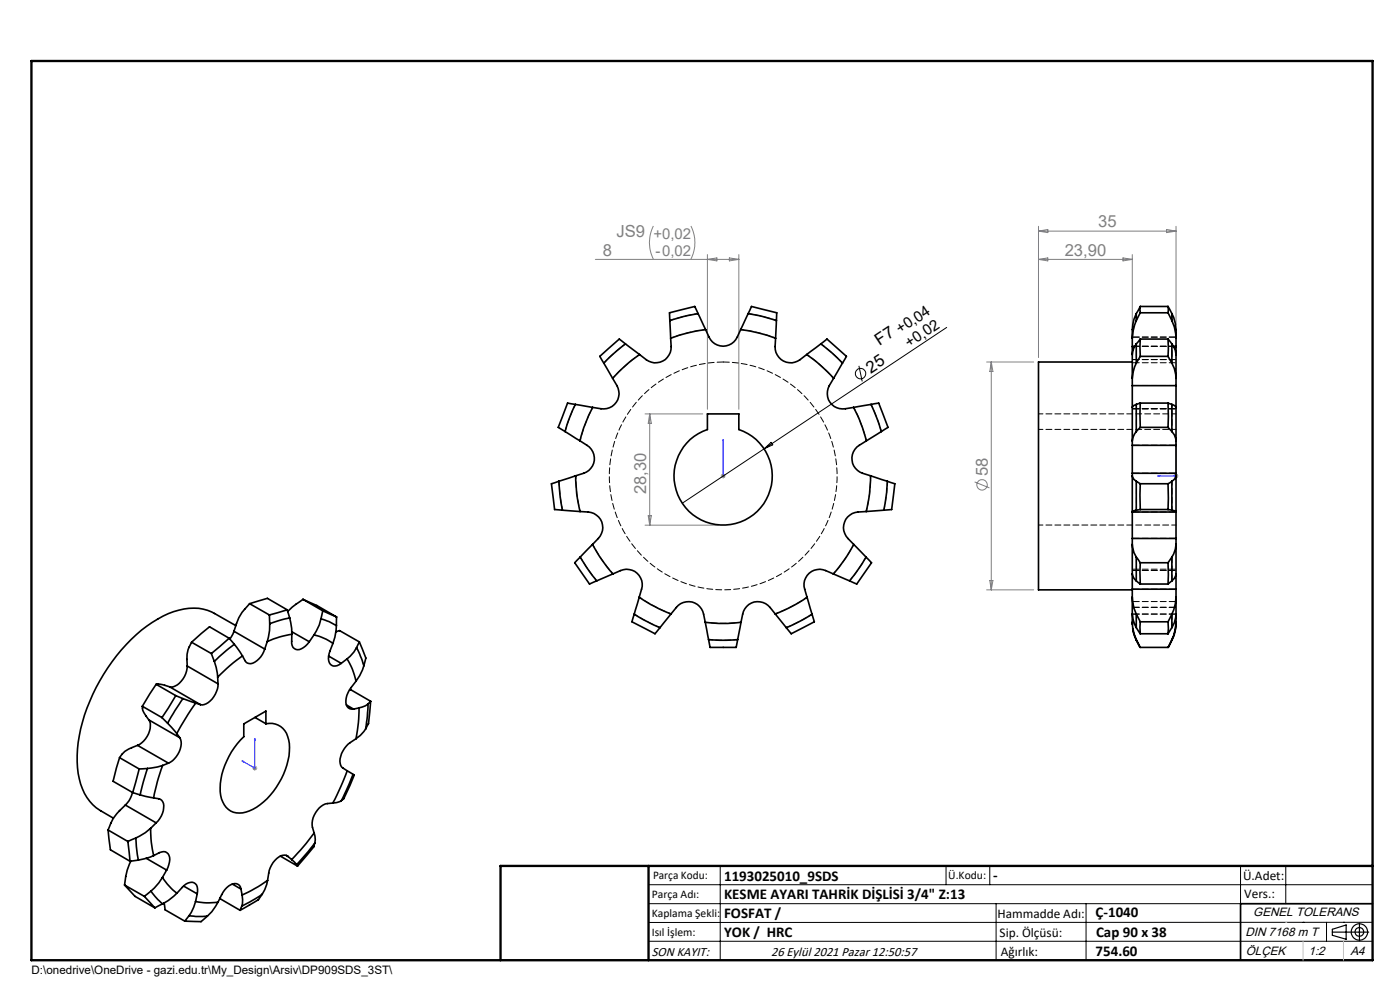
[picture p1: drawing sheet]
<svg xmlns="http://www.w3.org/2000/svg" width="297mm" height="210mm" viewBox="0 0 297 210" stroke-linecap="round" stroke-linejoin="round" font-family="sans-serif">
<g fill="none" stroke="#000" stroke-width=".21">
<path d="M182.2 77.6l.7 3.3M200.8 69.5l-38.7 25.7M162.1 95.2l-17.4 11.5M162.1 95.2l1.5-1.4 .3 .6zM137.6 187.7h153.6M137.6 191.7h153.6M137.6 199.7h153.6M152.8 183.7v20M200.7 183.7v4M210 183.7v4M211.3 191.7v12M230.4 191.7v12"/>
<path d="M263.2 183.7v20M272.8 183.7v8M276.4 195.6h.1M281.4 195.6v4.1M285 195.6h.1M291.2 195.6l-153.6 .1"/>
<circle cx="182.6" cy="79.2" r="1.11"/>
</g>
<g fill="none" stroke="#808080" stroke-width=".21">
<path d="M126.3 55h30.4M138.6 47.9a7.7 7.7 0 0 0 0 7.1M146.6 47.9a7.7 7.7 0 0 1 0 7.1M150.1 54v32.8M150.1 55l2-.3v.6zM154.7 54.7l2 .3-2 .3zM156.7 54v32.8M220.3 48v27.8M220.3 49l2-.3v.6zM220.3 49h29.2M220.3 55h19.9M220.3 55l2-.3v.6z"/>
<path d="M238.2 54.7l2 .3-2 .3zM240.2 54v14.9M247.5 48.7l2 .3-2 .3zM249.5 48v20.9M209.3 76.8h10M210.3 76.8v48.3M210.3 76.8l.3 2h-.6zM136.8 87.8h12.3M137.8 87.8v23.6M137.8 87.8l.4 2h-.7zM136.8 111.4h15.6M137.5 109.4h.7l-.4 2z"/>
<path d="M152.9 101h1M153.1 100.6l.7 .7M153.4 100.5v1M153.8 100.6l-.7 .7M206.8 102.2l3.1 1.3M249 101h1M249.1 100.6l.7 .7M249.5 100.5v1M249.8 100.6l-.7 .7M209.3 125.1h10M210 123.1h.6l-.3 2zM53.6 162.9h1"/>
<path d="M53.7 162.6l.7 .7M54 162.4v1.1M54.4 162.6l-.7 .7"/>
<circle cx="208.3" cy="102.8" r="1.11"/>
</g>
<g fill="none" stroke="#000" stroke-width=".25">
<path d="M282.6 197.7h7.8M282.6 197.1l3-.9v3l-3-.8zM288.4 195.8v3.8M106.2 203.7h185"/>
<circle cx="288.4" cy="197.7" r="1.74"/>
<circle cx="288.4" cy="197.7" r=".93"/>
</g>
<path d="M153.4 93.3v.4v-.4M153.4 93.3v7.7M249.5 93.3l.1 .4h-.2zM249.5 93.3v7.7h-3.9M153.4 100.9v.2zM153.4 101h.1M245.6 101l.4-.1v.2zM54 156.7v6.2l-2.7-1.5M54 156.7l.1 .3-.1-.1zM51.3 161.4l.3 .1v.1z" fill="none" stroke="#00f" stroke-width=".21"/>
<path d="M291.2 191.7h-28v12" fill="none" stroke="#000" stroke-width=".35"/>
<path d="M6.7 12.9h284.5v190.8h-284.5zM137.6 183.7v20M291.2 183.7h-185v20" fill="none" stroke="#000" stroke-width=".5"/>
<path d="M276.4 199.7v4M285 199.7v4" fill="none" stroke="#c0c0c0" stroke-width=".21"/>
<path d="M272.8 195.6h.1" fill="none" stroke="#c0c0c0" stroke-width=".25"/>
<g fill="#00f">
<path d="M153.4 100.9v.2zM153.4 93.3v.4z"/>
<path d="M245.6 101l.4 .1v-.2zM249.5 93.3l-.1 .4h.2z"/>
<path d="M51.3 161.4l.3 .2v-.1zM54 156.7v.2l.1 .1z"/>
</g>
<g fill="none" stroke="#000" stroke-width=".35">
<path d="M128.1 77l1.9 3.2M132.7 72.9l-3 2.5-1.6 1.6M132.7 72.9l3 2.3M132.7 72.9l-1.3-1-2.4 2.1-1.8 1.6 .9 1.4M135.7 75.2a34.3 34.3 0 0 0-5.7 5M142.1 68l.2 3.7M142.3 71.7a4.6 4.6 0 0 1-.7 4.1 3.3 3.3 0 0 1-4.5 .5l-1.4-1.1M148.1 66.5l-3 .6-3 .9M148.1 66.5l1.6 3.4M148.1 66.5l-.7-1.5-3 .7-2.4 .6 .1 1.7M149.7 69.9a32.8 32.8 0 0 0-7.4 1.8M149.7 69.9a4.7 4.7 0 0 0 2.5 3.3 3.3 3.3 0 0 0 4.2-1.7l.7-1.6"/>
<path d="M157.1 69.9a32.8 32.8 0 0 1 7.4 1.8M158.7 66.5l3 .6 3 .9M158.7 66.5l-1.6 3.4M158.7 66.5l.7-1.5 5.4 1.3-.1 1.7M164.5 71.7a4.6 4.6 0 0 0 .7 4.1 3.3 3.3 0 0 0 4.5 .5l1.4-1.1M164.7 68l-.2 3.7M171.1 75.2a34.3 34.3 0 0 1 5.7 5M174.1 72.9l2.4 2 2.2 2.1M174.1 72.9l-3 2.3M174.1 72.9l1.3-1 1.9 1.6 2.3 2.1-.9 1.4M178.7 77l-1.9 3.2M240.2 75.2v5"/>
<path d="M240.2 76.8h-19.9v48.3h19.9M240.2 73.5v1.7M240.2 71.7v1.8M240.2 73.5h.5M241.1 72.9v4.1M241.1 77l-.8 2-.1 1.2M241.1 72.9l-.5 .9-.4 1.4M241.1 66.5a9.5 9.5 0 0 0-.9 4.4v.8M241.1 66.5v1.5M241.1 68l-.8 2.3-.1 1.4M241.9 71.9l-.8 1M241.9 71.9v3.7"/>
<path d="M241.9 75.6l-.8 1.4M241.9 66.3l-.8 1.7M241.9 65l-.8 1.5M241.9 65v1.3M241.9 75.6h5.9M241.9 71.9h5.9M241.9 66.3h5.9M241.9 65h5.9M247.8 71.9v3.7M247.8 75.6l.8 1.4M247.8 71.9l.8 1M247.8 66.3l.8 1.7"/>
<path d="M247.8 65v1.3M247.8 65l.8 1.5M248.6 77l.5 1.2 .4 2M248.6 72.9v4.1M248.6 72.9a5.6 5.6 0 0 1 .9 4v3.3M248.6 66.5v1.5M248.6 66.5a9.1 9.1 0 0 1 .9 4.4v.8M248.6 68l.5 1.3 .4 2.4M249 73.5h.5M249.5 73.5v1.7M249.5 71.7v1.8M119.9 91.5l3.1 2"/>
<path d="M122.1 85.8l-1.6 3.6-.6 2.1M122.1 85.8l3.6 .6M122.1 85.8l-1.7-.3-2 5.2 1.5 .8M123 93.5a4.8 4.8 0 0 1 3 2.9 3.3 3.3 0 0 1-2.2 4l-1.7 .5M125.7 86.4a31.5 31.5 0 0 0-2.7 7.1M130 80.2a4.4 4.4 0 0 1 1.1 4.6 3.3 3.3 0 0 1-3.6 1.9l-1.8-.3M150.1 87.8h6.6v3.3a10.4 10.4 0 0 1 5.1 16 10.4 10.4 0 0 1-16.8 0 10.4 10.4 0 0 1 5.1-16zM176.8 80.2a4.4 4.4 0 0 0-1 4.6 3.3 3.3 0 0 0 3.6 1.9l1.7-.3M181.1 86.4a34 34 0 0 1 2.7 7.1M183.8 93.5a4.7 4.7 0 0 0-3 2.9 3.3 3.3 0 0 0 2.2 4l1.7 .5M184.8 85.8l1.5 3.6 .7 2.1M184.8 85.8l-3.7 .6"/>
<path d="M184.8 85.8l1.6-.3 .9 2.3 1.1 2.9-1.4 .8M187 91.5l-3.2 2M240.2 86.4v7.1M240.2 94.5v5.9M240.2 81.8v4.6M240.2 80.2v1.6M240.2 93.5v1M240.2 94.5h9.3M240.2 81.8h9.3M241.1 85.8v5.7M241.1 91.5l-.8 1.3-.1 .7M241.1 85.8l-.5 .2-.4 .4"/>
<path d="M241.9 85.5v5.2M241.9 90.7l-.8 .8M241.9 85.5l-.8 .3M241.9 90.7h5.9M241.9 85.5h5.9M247.8 85.5v5.2M247.8 90.7l.8 .8M247.8 85.5l.8 .3M248.6 91.5l.5 .7 .4 1.3M248.6 85.8v5.7M248.6 85.8l.7 .4 .2 .2M249.5 86.4v7.1"/>
<path d="M249.5 94.5v5.9M249.5 81.8v4.6M249.5 80.2v1.6M249.5 93.5v1M118.6 102.1l.2 3.1 .5 3M118.6 102.1l-1.6 .5 .7 5.5 1.6 .1M119.3 108.2l3.7 .3M122.1 100.9a29.6 29.6 0 0 0 .9 7.6M122.1 100.9l-3.5 1.2M123 108.5a4.7 4.7 0 0 1 4 1.2 3.3 3.3 0 0 1-.1 4.5l-1.2 1.3M123.1 118.2l1.6 2.6 1.9 2.4M123.1 118.2l-1.2 1.2 3.2 4.5 1.5-.7"/>
<path d="M125.7 115.5a31.6 31.6 0 0 0 4.3 6.2M125.7 115.5l-2.6 2.7M181.1 115.5a31.6 31.6 0 0 1-4.3 6.2M181.1 115.5l2.6 2.7M183.7 118.2l-1.6 2.6-1.9 2.4M183.7 118.2l1.2 1.2-3.1 4.5-1.6-.7M183.8 108.5a4.7 4.7 0 0 0-4 1.2 3.3 3.3 0 0 0 .1 4.5l1.2 1.3M184.7 100.9a29.6 29.6 0 0 1-.9 7.6M184.7 100.9l3.5 1.2M187.5 108.2l-3.7 .3M188.2 102.1l-.1 2.3-.6 3.8M188.2 102.1l1.6 .5-.3 2.4-.3 3.1-1.7 .1"/>
<path d="M240.2 100.9a1.44 1.44 0 0 0 .9 1.2M240.2 100.9v7.6M240.2 115.5l.4 1.7 .5 1M240.2 115.5v6.2M240.2 108.6v5.6M240.2 100.4v.5M240.2 108.5v.1M240.2 114.2v1.3M240.2 100.4h9.3M240.2 108.6h9.3M240.2 114.2h9.3M241.1 102.1l.8 .5"/>
<path d="M241.1 102.1v6.1M241.1 108.2l-.9 .3M241.1 118.2l.8 1.2M241.1 118.2v5M241.9 102.6v5.5M241.9 108.1l-.8 .1M241.9 119.4v4.5M241.9 102.6h5.9M241.9 108.1h5.9M241.9 119.4h5.9M247.8 102.6v5.5M247.8 108.1l.8 .1"/>
<path d="M247.8 119.4v4.5M248.6 102.1l-.8 .5M248.6 102.1v6.1M248.6 108.2l.9 .3M248.6 118.2l-.8 1.2M248.6 118.2v5M249.5 100.4a1.48 1.48 0 0 1-.9 1.7M249.5 100.9v7.6M249.5 115.5l-.2 1-.7 1.7M249.5 115.5v6.2M249.5 108.6v5.6M249.5 108.5v.1"/>
<path d="M249.5 114.2v1.3M40.6 136.2l-.2 .5a6.2 6.2 0 0 0-.7 4.6M40.6 136.2l4.2 2.4M44.8 138.6l.7 1.7M48.6 135.4l-3.8 3.2M48.6 135.4l1.1 1.3M48.6 135.4l-4.1-2.4-3.9 3.2M49.6 133.9l-.8 1.7M49.6 133.9l6.6 3.8M49.7 136.7l-4.2 3.6M49.7 136.7l1.7 2.4M50 132.7l-4.5-2.6a11 11 0 0 0-9.8 .1 32.9 32.9 0 0 0-14.5 14.2 33.5 33.5 0 0 0-4.8 18.4 11.2 11.2 0 0 0 4.8 9.1l2.9 1.7"/>
<path d="M51.4 139.1a35.7 35.7 0 0 0-5.2 4.5M53 128l-.5 .6a9.8 9.8 0 0 0-2.9 5.3M53 128l3.7-1.1 4.2 2.5M53 128l4.2 2.4M56.2 137.7a4.5 4.5 0 0 1-3 3.1 1.19 1.19 0 0 1-1.2-.7l-.6-1M56.7 136.1l-.5 1.6M57.2 130.4v1.9M57.2 132.3v1.4l-.5 2.4M60.9 129.4l-3.7 1M60.9 129.4l.6 1.7M61.5 131.1l-2.1 .5-2.2 .7M61.5 131.1l.4 2.2v1.2"/>
<path d="M61.9 134.5a19.3 19.3 0 0 0-5.2 1.6M61.9 134.5a4.1 4.1 0 0 0 .3 2.8 1.51 1.51 0 0 0 2.2 .1l1.2-1.3M61.9 134l3.7 2.1M64.3 127.1l-2.3 1.7-1 .9M64.3 127.1l2.9 1.3 4.2 2.5M64.3 127.1l4.2 2.5M66.6 134.7a11.1 11.1 0 0 1 4 1.8M66.6 134.7l-1 1.4M68.1 131.3l-.4 1.3-1.1 2.1M68.1 131.3l1.7 .6 1.6 .8M68.5 129.6l-.4 1.7M68.5 129.6l2.9 1.3"/>
<path d="M69.7 139.2l2.7 1.5M70.6 136.5a6.3 6.3 0 0 0-.9 3.7 1.35 1.35 0 0 0 2.3 .8l.4-.3M71.3 134l.7-.2 4.2 2.4M71.4 132.7l-.4 2.4-.4 1.4M71.4 130.9v1.8M73.6 139.8a14.2 14.2 0 0 1 1.9 4.7M73.6 139.8l-1.2 .9M75.6 137.4l-.5 .9-1.5 1.5M75.6 137.4l.7 1.3 .9 2.5M76.2 136.2l-.6 1.2M76.2 136.2l1.4 3.4-.4 1.6M130 121.7a4.9 4.9 0 0 1 4.1-.7 3.3 3.3 0 0 1 2 4l-.5 1.7"/>
<path d="M130 121.7l-3.4 1.5M134.5 130.3l2 1.2 3.5 1.6M134.5 130.3l-.4 1.6 4.9 2.5 1-1.3M135.6 126.7a34.2 34.2 0 0 0 6.7 3.5M135.6 126.7l-1.1 3.6M142.3 130.2a4.7 4.7 0 0 1 3.3-2.5 3.2 3.2 0 0 1 3.7 2.6l.3 1.7M142.3 130.2l-2.3 2.9M149.6 132a29.2 29.2 0 0 0 7.6 0M149.6 132l.7 3.7M150.3 135.7l2.3 .1 3.9-.1M150.3 135.7l.3 1.6h5.6l.3-1.6M157.2 132l-.7 3.7"/>
<path d="M164.5 130.2a4.7 4.7 0 0 0-3.3-2.5 3.2 3.2 0 0 0-3.6 2.6l-.4 1.7M164.5 130.2l2.3 2.9M171.2 126.7a31.8 31.8 0 0 1-6.7 3.5M171.2 126.7l1.1 3.6M172.3 130.3l-2.7 1.5-2.8 1.3M172.3 130.3l.5 1.6-2.2 1.1-2.7 1.4-1.1-1.3M176.8 121.7a4.9 4.9 0 0 0-4.1-.7 3.3 3.3 0 0 0-2 4l.5 1.7M176.8 121.7l3.4 1.5M240.2 121.7l.1 .6 .8 .9M240.2 121.7v3.3M240.2 130.2l.1 1.1 .8 1.8M240.2 126.7l.4 2.3 .5 1.3"/>
<path d="M240.2 126.7v3.5M240.2 132l.4 2.4 .5 1.3M240.2 132v.5M240.2 125v1.7M240.2 130.3v1.7M240.2 125h9.3M240.3 133.3l.8 2.5M241.1 123.2l.8 .7M241.1 130.3v2.8M241.1 130.3l.8 1.6M241.1 133.1l.8 1.3M241.1 135.7l.8 1.6h5.9l.8-1.6"/>
<path d="M241.1 135.7v.1M241.1 135.8l.7 1.5M241.9 131.9v2.5M241.9 123.9h5.9M241.9 131.9h5.9M241.9 134.4h5.9M247.8 131.9v2.5M248.6 123.2l-.8 .7M248.6 130.3v2.8M248.6 130.3l-.8 1.6M248.6 133.1l-.8 1.3M248.6 135.7v.1"/>
<path d="M248.6 135.8l-.7 1.5M249.5 132v.2a8.2 8.2 0 0 1-.9 3.6M249.5 121.7l-.4 1-.5 .5M249.5 121.7v3.3M249.5 130.2l-.4 1.9-.5 1M249.5 126.7l-.2 1.3-.7 2.3M249.5 126.7v3.5M249.5 132l-.2 1.4-.7 2.3M249.5 125v1.7M249.5 130.3v1.7M29.2 158.1a6.7 6.7 0 0 0-3.5 2.2l-.3 .4M29.2 158.1l6.5 3.8"/>
<path d="M30.2 149.8v.2a2.54 2.54 0 0 0 .7 1.8l.7 .9M30.2 149.8l4.2 2.4M31.6 152.7a3.9 3.9 0 0 1-1.1 4.5l-1.3 .9M31.6 152.7l6.5 3.8M33.1 145.2l-2.9 4.6M33.1 145.2h1.4l1.5 .5M33.1 145.2l4.2 2.4M34.4 152.2l1.2 1.2M35.6 153.4l1.9 2.2M36 145.7l6.5 3.8M37.3 147.6l-2.9 4.6M37.3 147.6l1.5 .6"/>
<path d="M37.5 155.6l.6 .9M38.1 156.5a4.4 4.4 0 0 1-1.9 5.2l-.5 .2M38.8 148.2l-3.2 5.2M38.8 148.2l2.7 .9M39.7 141.3a4.7 4.7 0 0 1-3.4 4.5l-.3-.1M39.7 141.3l6.5 3.8M41.5 149.1l-1.6 2.4-2.4 4.1M41.5 149.1l1 .4M45.5 140.3l.4 1.3 .3 2M46.2 143.6v1.5M46.2 145.1a4.7 4.7 0 0 1-3.3 4.4h-.4M51.7 153.6l4.7-2.8v2.7a4 4 0 0 1 4.8 3.4 14.8 14.8 0 0 1-3.9 11.8 9.8 9.8 0 0 1-6.5 3.8 4 4 0 0 1-4-3.8 15.4 15.4 0 0 1 4.9-12.4z"/>
<path d="M54.1 152.2l2.3 1.3M73.5 149.5l1.5 .9M74.2 146.3h.2l4.2 2.5M75.5 144.5a6.5 6.5 0 0 0-2.1 4.6 1.35 1.35 0 0 0 1.6 1.3M75.5 156.7a5.5 5.5 0 0 0-3.3 5.3 1.94 1.94 0 0 0 1.5 1.5M76.2 150.2a32.2 32.2 0 0 1-.7 6.5M76.2 150.2l-1.2 .2M77.2 141.2l-.9 2.1-.8 1.2M77.6 154.6l-1.2 1.4-.9 .7M78.1 149.3l-.6 .4-1.3 .5M78.1 149.3l-.5 5.3M78.6 148.8l-.5 .5"/>
<path d="M78.6 148.8l-.4 4.7-.6 1.1M22.9 176.1l.5 4.2 4.2 2.4M22.9 176.1l4.2 2.4M25.4 160.7l-1.4 5 4.2 2.4M25.4 160.7l4.1 2.4M26.6 170.8a11.1 11.1 0 0 0-3.7 5.3M26.6 170.8l6.5 3.7M27.1 178.5l.5 4.2M28.1 168.1l-.7 1.8-.8 .9M28.2 168.1l1.5 .5M28.8 177.8l-1.7 .7M28.8 177.8l.6 4.6"/>
<path d="M29.5 163.1l-1.3 5M29.7 168.6l2.9 .7M31.3 163l-1.6 5.6M31.3 163l-1.8 .1M32 175.7a22.7 22.7 0 0 0 .6 5.8M32 175.7h-.1a10.1 10.1 0 0 1-3.1 2.1M32.6 169.3a1.85 1.85 0 0 1 1.9 .7 4.2 4.2 0 0 1-1.4 4.5M33.1 174.5l-1.1 1.2M34.5 162.4a38.6 38.6 0 0 0-1.9 6.9M34.5 162.4l-3.2 .6M35.7 161.9l-1.2 .5M66.6 176.7l-1.7 2.2-3 3.4"/>
<path d="M66.6 176.7l.3 1.4-.1 .7M66.8 178.8l-3.9 4.6M66.8 178.8l-.2 .8-3.5 4.1M70.6 170.3a4.3 4.3 0 0 0-4.4 4.2l.1 1 .3 1.2M72.4 169.8l-1 .4-.8 .1M73.7 163.5l-1.5 3.5-1.6 3.3M73.7 163.5l1.2 .8M74.9 164.3l-2.5 5.5M74.9 164.3l.2 .1-.9 2.2-1.3 2.8-.5 .4M26.4 187.7l2.2 2.4 4.2 2.5M26.4 187.7l4.2 2.4M27.8 182.7a12.5 12.5 0 0 0-1.4 5"/>
<path d="M29.4 182.4l-1.8 .3M30.6 190.1l2.2 2.5M31 182.1l4.3 2.5M32 189l-1.4 1.1M32 189l1.5 1.8 1 .9M32.6 181.5a2.7 2.7 0 0 1 2.8-.6 2.14 2.14 0 0 1 .4 2.5l-.5 1.2M32.6 181.5l-3.2 .9M34.5 186.1a13.1 13.1 0 0 0 3 3.4M34.5 186.1l-.8 1.2-1.7 1.7M34.5 191.7l-1.7 .9M34.8 191.5l.2 1.5 4.2 2.4M35.3 184.6l-.8 1.5"/>
<path d="M37.5 189.5a5.1 5.1 0 0 1 2.9-2.3 1.42 1.42 0 0 1 1.5 1.9l-.1 .5M37.5 189.5l-1.8 1.5-1.2 .7M38.9 188l2.9 1.6M40.1 194.2l-.9 1.2M40.1 194.2l1.4 .2 2.5-.1M41.5 191.2a13.3 13.3 0 0 0 4.7 .2M41.5 191.2l-.4 1.2-1 1.8M41.8 189.6l-.3 1.6M44 194.3l-1.3 1.2-3.5-.1M46.2 191.4l-1.3 2-.9 .9M46.7 190.5v.2l4.2 2.4M49.3 187.5l1.8 1.1"/>
<path d="M51.1 188.6a1.45 1.45 0 0 0-1.1-1.2 1.45 1.45 0 0 0-1.5 .5l-.4 .4a8.6 8.6 0 0 0-1.9 3.1M51.1 188.6l.3 1.3M51.3 192.2l-.4 .9M51.4 189.9l.1 .9-.2 1.4M55.6 189.7l-4.3 2.5M55.6 189.7l-.8 1.1-3.9 2.3M56.8 186.8l-2 1.3-3.4 1.8M56.8 186.8l-.6 1.9-.6 1M59.5 181.6l3.6 2.1M60.7 181.5l.4 .2M61.1 181.7a2.04 2.04 0 0 0-2.8 .8l-.7 1a6.9 6.9 0 0 0-.8 3.3M61.1 181.7l.8 .6"/>
<path d="M61.9 182.3l1 1.1M62.9 183.4l.2 .3"/>
</g>
<g fill="none" stroke="#000" stroke-width=".21" stroke-dasharray="1.3 .6" stroke-dashoffset=".4">
<path d="M132.7 72.9l-2.4 2-2.2 2.1M148.1 66.5l-3 .6-3 .9M164.7 68l-2.9-.9-3.1-.6M178.7 77l-2.2-2.1-2.4-2M122.1 85.8l-1.3 2.8-.9 2.9M187 91.5l-1-2.9-1.2-2.8M118.6 102.1l.2 3.1 .5 3M123.1 118.1l1.6 2.7 1.9 2.4M187.5 108.2l.5-3 .3-3.1M241.1 108.2v-6.1M248.6 108.2v-6.1M134.6 130.3l2.6 1.5 2.8 1.3"/>
<path d="M150.3 135.7l3.1 .1 3.1-.1M166.8 133.1l2.8-1.3 2.7-1.5M180.2 123.2l1.9-2.4 1.6-2.7"/>
</g>
<g fill="none" stroke="#000" stroke-width=".21" stroke-dasharray="1.3 .6" stroke-dashoffset=".6">
<path d="M135.7 75.2a31.3 31.3 0 0 0-5.7 5M149.7 69.9a31.2 31.2 0 0 0-7.4 1.8M164.5 71.7a31.3 31.3 0 0 0-7.3-1.8M125.7 86.4a31.3 31.3 0 0 0-2.6 7.1M176.9 80.2a31.2 31.2 0 0 0-5.7-5M183.8 93.5a31.3 31.3 0 0 0-2.7-7.1M241.1 91.5v-5.7M248.6 91.5v-5.7M122.2 100.9a31.3 31.3 0 0 0 .9 7.6M125.7 115.5a31.2 31.2 0 0 0 4.3 6.2M183.8 108.5a31.3 31.3 0 0 0 .9-7.6M135.6 126.7a31.3 31.3 0 0 0 6.8 3.5"/>
<path d="M149.6 132a31.3 31.3 0 0 0 7.6 0M164.5 130.2a31.3 31.3 0 0 0 6.7-3.5M176.8 121.7a31.3 31.3 0 0 0 4.3-6.2"/>
</g>
<path d="M153.4 76.8a24.2 24.2 0 0 0-21.2 35.8 24.2 24.2 0 0 0 41.6 1.4 24.2 24.2 0 0 0-18.8-37.2h-1.6M241.1 123.2v-5.1M248.6 123.2v-5.1" fill="none" stroke="#000" stroke-width=".21" stroke-dasharray="1.3 .6"/>
<g fill="none" stroke="#000" stroke-width=".21" stroke-dasharray="1.3 .6" stroke-dashoffset="-.2">
<path d="M240.2 76.3h9.3M240.2 71.5h9.3M240.2 73.5h9.3M240.2 76.9h9.3M240.2 73.4h9.3M240.2 86.7h9.3M240.2 81.8h9.3M240.2 94.4h9.3M240.2 114.2h9.3M240.2 108.6h9.3M240.2 100.4h9.3M240.2 121h9.3"/>
<path d="M240.2 130.3h9.3M240.2 128.8h9.3M240.2 125h9.3M249.5 120.7h-9.3M249.5 127.6h-9.3"/>
</g>
<path d="M240.7 73.5h8.3M220.3 91.1h29.2M220.3 87.8h29.2M220.3 111.4h29.2" fill="none" stroke="#000" stroke-width=".21" stroke-dasharray="1.3 .6" stroke-dashoffset=".3"/>
<path d="M241.1 68v-1.5M248.6 68v-1.5" fill="none" stroke="#000" stroke-width=".21" stroke-dasharray="1.3 .6" stroke-dashoffset=".7"/>
<path d="M241.1 133.1v-2.8M248.6 133.1v-2.8" fill="none" stroke="#000" stroke-width=".21" stroke-dasharray="1.3 .6" stroke-dashoffset=".2"/>
<path d="M241.1 77v-4.1M248.6 77v-4.1" fill="none" stroke="#000" stroke-width=".21" stroke-dasharray="1.3 .6" stroke-dashoffset=".5"/>
<g font-size="3.5" fill="#808080">
<text x="130.8" y="50.3">JS9 +0,02</text>
<text x="233" y="48.2">35</text>
<text x="127.9" y="54.2">8</text>
<text x="225.9" y="54.2">23,90</text>
<text x="209.5" y="101.1" transform="rotate(-90 209.5 101.1)">58</text>
<text x="137.1" y="104.9" transform="rotate(-90 137.1 104.9)">28,30</text>
</g>
<g font-size="3.5">
<text x="186.6" y="73.3" transform="rotate(-34 186.6 73.3)">F7 +0,04</text>
<text x="184.7" y="79.2" transform="rotate(-34 184.7 79.2)">25</text>
</g>
<text font-size="3.2" fill="#808080" x="139" y="54.2">-0,02</text>
<g font-size="3.2">
<text x="192.9" y="73.8" transform="rotate(-34 192.9 73.8)">+0,02</text>
<text x="153.6" y="186.8">1193025010_9SDS</text>
<text x="153.6" y="190.8">KESME AYARI TAHRİK DİŞLİSİ 3/4&quot; Z:13</text>
<text x="210.7" y="186.6">-</text>
<text x="153.6" y="194.8">FOSFAT /</text>
<text x="232.4" y="194.5">Ç-1040</text>
<text x="153.6" y="198.8">YOK / HRC</text>
<text x="232.4" y="202.8">754.60</text>
<text x="232.5" y="198.8">Cap 90 x 38</text>
</g>
<g font-size="2.8">
<text x="263.7" y="186.7">Ü.Adet:</text>
<text x="263.9" y="190.5">Vers.:</text>
<text x="211.6" y="194.8">Hammadde Adı:</text>
<text x="138.3" y="202.8">SON KAYIT:</text>
<text x="163.6" y="202.8">26 Eylül 2021 Pazar 12:50:57</text>
<text x="212.1" y="198.7">Sip. Ölçüsü:</text>
<text x="212.3" y="202.7">Ağırlık:</text>
</g>
<g font-size="2.6">
<text x="265.9" y="194.4">GENEL TOLERANS</text>
<text x="264.2" y="198.5">DIN 7168 m T</text>
<text x="264.3" y="202.6">ÖLÇEK</text>
<text x="277.6" y="202.6">1:2</text>
<text x="286.5" y="202.6">A4</text>
</g>
<g font-size="2.5">
<text x="138.3" y="190.5">Parça Adı:</text>
<text x="138.5" y="186.5">Parça Kodu:</text>
<text x="201.2" y="186.5">Ü.Kodu:</text>
<text x="138.3" y="194.5">Kaplama Şekli:</text>
<text x="138.3" y="198.6">Isıl İşlem:</text>
<text x="6.7" y="206.7">D:\onedrive\OneDrive - gazi.edu.tr\My_Design\Arsiv\DP909SDS_3ST\</text>
</g>
</svg>
